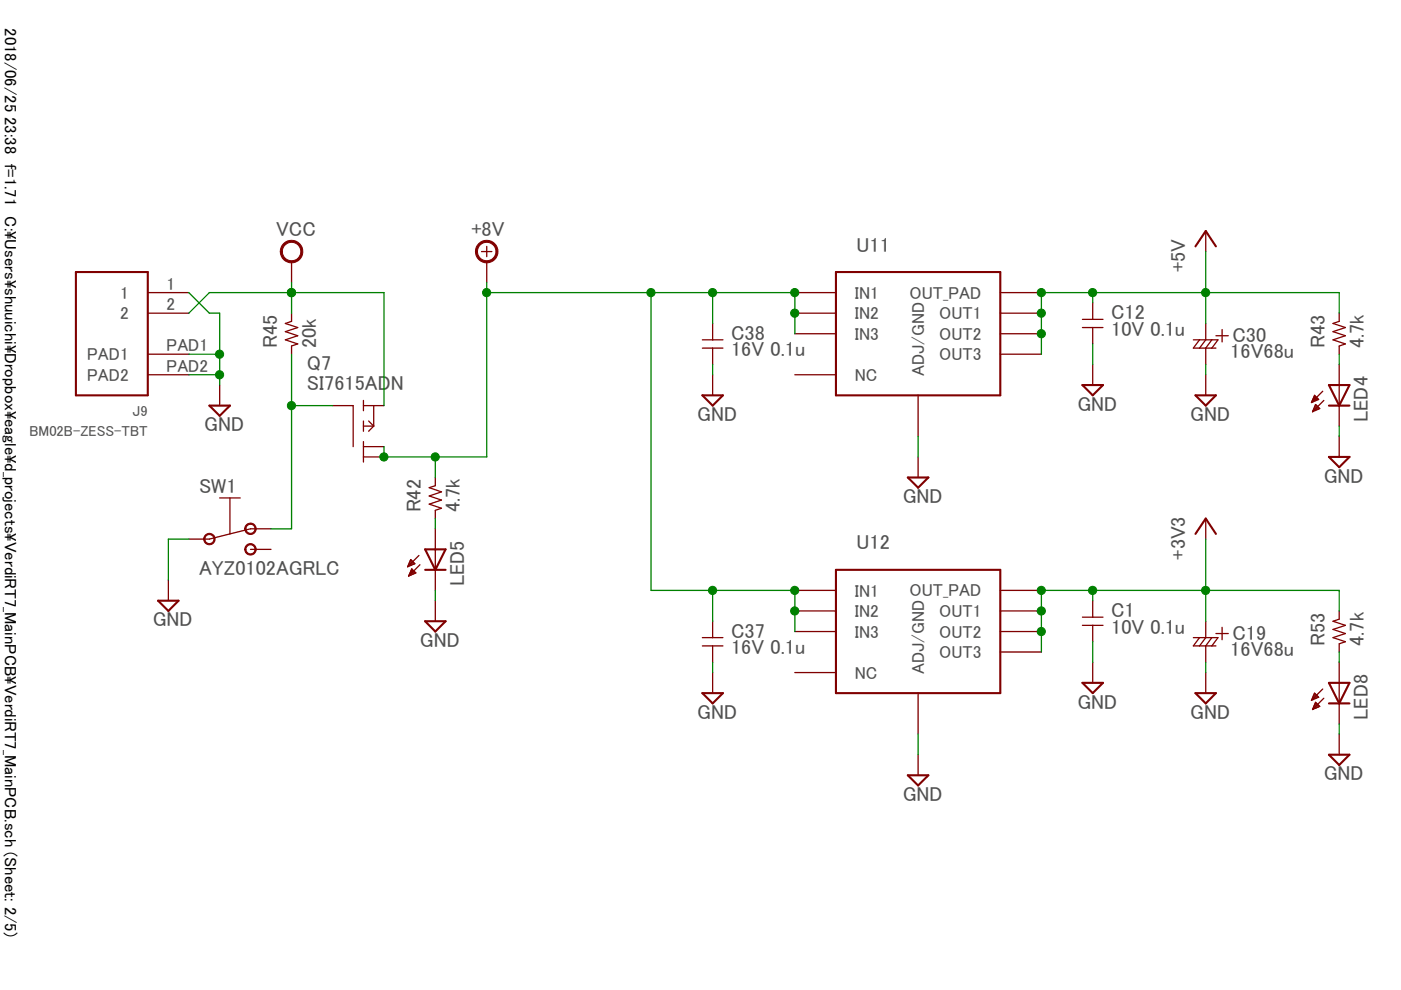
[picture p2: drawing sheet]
<svg xmlns="http://www.w3.org/2000/svg" width="297mm" height="210mm" viewBox="0 0 297 210" stroke-linecap="round" stroke-linejoin="round" font-family="sans-serif">
<path d="M5.1 45l286 125.9M291.1 45l-286 125.9" fill="none" stroke="#fff" stroke-width=".21"/>
<g fill="none" stroke="#800000" stroke-width=".28">
<path d="M255.6 49v4.3M61.8 66.4v1.7l-1.3 .5 2.6 .8-2.6 .9 2.6 .9-2.6 .9 2.6 .8-1.3 .5v1.7M148.9 72.1h4.4M148.9 73.8h4.4M151.1 68.6v3.5M151.1 73.8v3.5M151.1 79.5v4.3M283.9 66.4v1.7l-1.3 .5 2.6 .8-2.6 .9 2.6 .9-2.6 .9 2.6 .8-1.3 .5v1.7M283.9 77.3v13M46.6 81.6v4.4M278.1 85.2h.3M278.2 84.9h.8"/>
<path d="M278.3 87.2h.1M278.3 84.7h1.2M278.4 87h.5M278.4 84.5h1M278.5 86.8h1M278.5 84.3h.7M278.6 86.6h1.1M278.6 84h.3M278.7 86.3h.8M278.7 83.8l.9 .9-1.5 .6zM278.8 86.1h.5M278.9 85.9h.1"/>
<path d="M278.9 85.8l.9 .8-1.5 .7zM280.4 83l-2.3 2.3M280.7 84.9l-2.4 2.4M283.9 92.5v4.4M86.6 119.8h.6M86.7 119.6h1.1M86.8 119.4h1M86.9 119.1h.7M87 118.9h.3M87.1 118.7h.1M87.1 118.6l.9 .9-1.6 .7zM88.8 117.8l-2.4 2.4"/>
<path d="M89 119.7l-2.4 2.4M92.3 101.2v1.8l-1.3 .4 2.6 .9-2.6 .9 2.6 .8-2.6 .9 2.6 .9-1.3 .4v1.7M92.3 112.1v13.1M255.6 109.9v4.4M35.7 123v4.4M86.5 120.1h.2M86.6 122.1h.1M86.7 121.9h.5M86.8 121.7h.9M86.9 121.4h1.2M87 121.2h.9M87.1 121h.6"/>
<path d="M87.2 120.8h.2M87.3 120.6l.9 .9-1.6 .6zM92.3 127.4v4.3"/>
</g>
<path d="M253.5 52.2l2.1-3.2 2.2 3.2M44.4 86h4.4l-2.2 2.2zM148.9 83.8h4.4l-2.2 2.2zM281.8 81.6h4.3l-2.2 4.4zM281.8 86h4.3M281.8 96.9h4.3l-2.2 2.2zM90.1 116.5h4.4l-2.2 4.3zM253.5 113.2l2.1-3.3 2.2 3.3M33.5 127.4h4.4l-2.2 2.1zM90.1 120.8h4.4M90.1 131.7h4.4l-2.2 2.2z" fill="none" stroke="#800000" stroke-width=".44"/>
<path d="M60.1 51.6a2.4 2.4 0 0 1 3.8 .5 2.4 2.4 0 0 1-1.5 3.6 2.4 2.4 0 0 1-3-2.4h.5a1.95 1.95 0 0 1 2.7-1.8 1.95 1.95 0 0 1 .6 3.2 1.95 1.95 0 0 1-3.2-.6l-.1-.8h-.5a2.43 2.43 0 0 1 .7-1.7z" fill-rule="evenodd" fill="#800000"/>
<path d="M60.1 51.6a2.4 2.4 0 0 1 3.8 .5 2.4 2.4 0 0 1-1.5 3.6 2.4 2.4 0 0 1-3-2.4h.5a1.95 1.95 0 0 1 2.7-1.8 1.95 1.95 0 0 1 .6 3.2 1.95 1.95 0 0 1-3.2-.6l-.1-.8h-.5a2.43 2.43 0 0 1 .7-1.7z" fill="none" stroke="#800000" stroke-width=".21"/>
<path d="M61.8 55.5v4.4M46.6 105.6h4.3M48.8 113.2l-4.4 1.1M48.8 105.6v7.6M53.1 112.1l-4.3 1.1" fill="none" stroke="#800000" stroke-width=".28"/>
<path d="M43.6 113.4a1.22 1.22 0 0 1 1.9 .3 1.22 1.22 0 0 1-.8 1.8 1.22 1.22 0 0 1-1.5-1.2h.2a.96 .96 0 0 1 1.4-.9 .96 .96 0 0 1 .2 1.6 .96 .96 0 0 1-1.5-.4l-.1-.3h-.2z" fill-rule="evenodd" fill="#800000"/>
<path d="M43.6 113.4a1.22 1.22 0 0 1 1.9 .3 1.22 1.22 0 0 1-.8 1.8 1.22 1.22 0 0 1-1.5-1.2h.2a.96 .96 0 0 1 1.4-.9 .96 .96 0 0 1 .2 1.6 .96 .96 0 0 1-1.5-.4l-.1-.3h-.2z" fill="none" stroke="#800000" stroke-width=".21"/>
<path d="M52.3 111.2a1.22 1.22 0 0 1 1.9 .3 1.22 1.22 0 0 1-.8 1.8 1.22 1.22 0 0 1-1.5-1.2h.2a.96 .96 0 0 1 1.4-.9 .96 .96 0 0 1 .2 1.6 .96 .96 0 0 1-1.5-.4l-.1-.3h-.2z" fill-rule="evenodd" fill="#800000"/>
<path d="M52.3 111.2a1.22 1.22 0 0 1 1.9 .3 1.22 1.22 0 0 1-.8 1.8 1.22 1.22 0 0 1-1.5-1.2h.2a.96 .96 0 0 1 1.4-.9 .96 .96 0 0 1 .2 1.6 .96 .96 0 0 1-1.5-.4l-.1-.3h-.2z" fill="none" stroke="#800000" stroke-width=".21"/>
<path d="M52.3 115.6a1.22 1.22 0 0 1 1.9 .3 1.22 1.22 0 0 1-.8 1.8 1.22 1.22 0 0 1-1.5-1.2h.2a.96 .96 0 0 1 1.4-.9 .96 .96 0 0 1 .2 1.6 .96 .96 0 0 1-1.5-.5l-.1-.2h-.2z" fill-rule="evenodd" fill="#800000"/>
<path d="M52.3 115.6a1.22 1.22 0 0 1 1.9 .3 1.22 1.22 0 0 1-.8 1.8 1.22 1.22 0 0 1-1.5-1.2h.2a.96 .96 0 0 1 1.4-.9 .96 .96 0 0 1 .2 1.6 .96 .96 0 0 1-1.5-.5l-.1-.2h-.2z" fill="none" stroke="#800000" stroke-width=".21"/>
<g fill="none" stroke="#800000" stroke-width=".28">
<path d="M102.1 53.3h2.2M103.2 52.2v2.2M31.3 62h8.7M31.3 66.4h8.7M31.3 75.1h8.7M31.3 79.5h8.7M70.5 86h4.4v8.7M77.1 90.3h2.1M77.1 84.9v2.2M77.1 89.3v2.1M77.1 93.6v4.4M77.1 86h4.3"/>
<path d="M77.1 94.7h4.3M77.1 96.9h4.3M78.2 89.3l1 1M79.2 86v4.3M79.2 90.3l-1 1.1M40 114.3h4.4M53.1 112.1h4.4M53.1 116.5h4.4"/>
</g>
<path d="M16.1 57.7h15.2v26.1h-15.2z" fill="none" stroke="#800000" stroke-width=".44"/>
<path d="M101.5 51.6a2.39 2.39 0 0 1 3.8 .5 2.39 2.39 0 0 1-1.5 3.5 2.39 2.39 0 0 1-3-2.3h.4a1.96 1.96 0 0 1 2.8-1.8 1.96 1.96 0 0 1 .4 3.4 1.96 1.96 0 0 1-3.1-1.2l-.1-.4h-.4a2.21 2.21 0 0 1 .7-1.7z" fill-rule="evenodd" fill="#800000"/>
<path d="M101.5 51.6a2.39 2.39 0 0 1 3.8 .5 2.39 2.39 0 0 1-1.5 3.5 2.39 2.39 0 0 1-3-2.3h.4a1.96 1.96 0 0 1 2.8-1.8 1.96 1.96 0 0 1 .4 3.4 1.96 1.96 0 0 1-3.1-1.2l-.1-.4h-.4a2.21 2.21 0 0 1 .7-1.7z" fill="none" stroke="#800000" stroke-width=".21"/>
<g fill="none" stroke="#800000" stroke-width=".28">
<path d="M103.2 55.5v4.4M168.5 79.5h8.7M168.5 62h8.7M168.5 66.4h8.7M168.5 70.8h8.7M212.1 62h8.7M212.1 66.4h8.7M212.1 70.8h8.7M212.1 75.1h8.7M229.5 67.7h4.4M229.5 69.4h4.4M231.7 64.2v3.5"/>
<path d="M231.7 69.4v3.5M231.7 77.3v4.3M253 72.1h5.2l-1.3 1.7M254.3 72.1l-1.3 1.7h4.8M255.6 68.6v3.5l-1.3 1.7M255.6 79.5v4.3M256.9 72.1l-1.3 1.7v3.5M257.8 71.2h2.6M259.1 69.9v2.6M194.7 83.8v8.7M194.7 96.9v4.3M148.9 135.2h4.4"/>
<path d="M148.9 136.9h4.4M151.1 131.7v3.5M151.1 136.9v3.5M168.5 125.2h8.7M168.5 129.5h8.7M168.5 133.9h8.7M212.1 125.2h8.7M212.1 129.5h8.7M212.1 133.9h8.7M212.1 138.2h8.7M229.5 130.9h4.4M229.5 132.6h4.4"/>
<path d="M231.7 127.4v3.5M231.7 132.6v3.5M253 135.2h5.2l-1.3 1.7M254.3 135.2l-1.3 1.7h4.8M255.6 131.7v3.5l-1.3 1.7M256.9 135.2l-1.3 1.7v3.5M257.8 134.3h2.6M259.1 133v2.6M283.9 129.5v1.8l-1.3 .4 2.6 .9-2.6 .9 2.6 .8-2.6 .9 2.6 .9-1.3 .4v1.7M151.1 142.6v4.4M168.5 142.6h8.7M194.7 147v8.7"/>
<path d="M231.7 140.4v4.4M255.6 142.6v4.4M278.1 148.3h.4M278.2 148.1h.8M278.3 150.4h.2M278.3 147.8h1.3M278.4 150.1h.6M278.4 147.6h1M278.5 149.9h1M278.5 147.4h.6M278.6 149.7h1.1M278.6 147.2h.3"/>
<path d="M278.7 147l.9 .8-1.5 .7zM278.7 149.4h.7M278.8 149.2h.4M278.9 149h.1M278.9 148.9l.9 .9-1.5 .6zM280.4 146.1l-2.3 2.4M280.7 148l-2.4 2.4M283.9 140.4v13.1M283.9 155.7v4.3M194.7 160v4.4"/>
</g>
<path d="M177.2 57.7h34.9v26.1h-34.9zM229.5 81.6h4.4l-2.2 2.2zM253.5 83.8h4.3l-2.2 2.2zM192.5 101.2h4.3l-2.1 2.2zM177.2 120.8h34.9v26.2h-34.9zM148.9 147h4.4l-2.2 2.1zM229.5 144.8h4.4l-2.2 2.2zM253.5 147h4.3l-2.2 2.1zM281.8 144.8h4.3l-2.2 4.3zM281.8 149.1h4.3M192.5 164.4h4.3l-2.1 2.1zM281.8 160h4.3l-2.2 2.2z" fill="none" stroke="#800000" stroke-width=".44"/>
<path d="M61.8 75.1v37h-4.3M61.8 86h8.7" fill="none" stroke="#008000" stroke-width=".28"/>
<circle cx="61.8" cy="86" r=".87" fill="#008000"/>
<circle cx="61.8" cy="86" r=".87" fill="none" stroke="#008000" stroke-width=".21"/>
<path d="M40 62l4.4 4.4h2.2v15.2M40 75.1h6.6M40 79.5h6.6M40 114.3h-4.3v8.7" fill="none" stroke="#008000" stroke-width=".28"/>
<circle cx="46.6" cy="75.1" r=".87" fill="#008000"/>
<circle cx="46.6" cy="75.1" r=".87" fill="none" stroke="#008000" stroke-width=".21"/>
<circle cx="46.6" cy="79.5" r=".87" fill="#008000"/>
<circle cx="46.6" cy="79.5" r=".87" fill="none" stroke="#008000" stroke-width=".21"/>
<g fill="none" stroke="#008000" stroke-width=".28">
<path d="M255.6 53.3v15.3M151.1 77.3v2.2M231.7 62v2.2M231.7 72.9v4.4M255.6 77.3v2.2M283.9 66.4v-4.4h-63.1v13.1M194.7 92.5v4.4M283.9 90.3v2.2M92.3 109.9v2.2M92.3 125.2v2.2M231.7 136.1v4.3M151.1 140.4v2.2"/>
<path d="M194.7 155.7v4.3M255.6 140.4v2.2M283.9 153.5v2.2"/>
</g>
<circle cx="231.7" cy="62" r=".87" fill="#008000"/>
<circle cx="231.7" cy="62" r=".87" fill="none" stroke="#008000" stroke-width=".21"/>
<circle cx="255.6" cy="62" r=".87" fill="#008000"/>
<circle cx="255.6" cy="62" r=".87" fill="none" stroke="#008000" stroke-width=".21"/>
<circle cx="220.8" cy="70.8" r=".87" fill="#008000"/>
<circle cx="220.8" cy="70.8" r=".87" fill="none" stroke="#008000" stroke-width=".21"/>
<circle cx="220.8" cy="66.4" r=".87" fill="#008000"/>
<circle cx="220.8" cy="66.4" r=".87" fill="none" stroke="#008000" stroke-width=".21"/>
<circle cx="220.8" cy="62" r=".87" fill="#008000"/>
<circle cx="220.8" cy="62" r=".87" fill="none" stroke="#008000" stroke-width=".21"/>
<path d="M61.8 59.9v6.5M40 66.4l4.4-4.4h37v24M283.9 75.1v2.2" fill="none" stroke="#008000" stroke-width=".28"/>
<circle cx="61.8" cy="62" r=".87" fill="#008000"/>
<circle cx="61.8" cy="62" r=".87" fill="none" stroke="#008000" stroke-width=".21"/>
<circle cx="61.8" cy="62" r=".87" fill="#008000"/>
<circle cx="61.8" cy="62" r=".87" fill="none" stroke="#008000" stroke-width=".21"/>
<path d="M103.2 59.9v37h-21.8v-2.2M103.2 62h65.3v8.8M138 62v63.2h30.5v8.7M151.1 62v6.6M92.3 96.9v4.3M151.1 125.2v6.5" fill="none" stroke="#008000" stroke-width=".28"/>
<circle cx="81.4" cy="96.9" r=".87" fill="#008000"/>
<circle cx="81.4" cy="96.9" r=".87" fill="none" stroke="#008000" stroke-width=".21"/>
<circle cx="92.3" cy="96.9" r=".87" fill="#008000"/>
<circle cx="92.3" cy="96.9" r=".87" fill="none" stroke="#008000" stroke-width=".21"/>
<circle cx="168.5" cy="66.4" r=".87" fill="#008000"/>
<circle cx="168.5" cy="66.4" r=".87" fill="none" stroke="#008000" stroke-width=".21"/>
<circle cx="168.5" cy="62" r=".87" fill="#008000"/>
<circle cx="168.5" cy="62" r=".87" fill="none" stroke="#008000" stroke-width=".21"/>
<circle cx="151.1" cy="62" r=".87" fill="#008000"/>
<circle cx="151.1" cy="62" r=".87" fill="none" stroke="#008000" stroke-width=".21"/>
<circle cx="168.5" cy="129.5" r=".87" fill="#008000"/>
<circle cx="168.5" cy="129.5" r=".87" fill="none" stroke="#008000" stroke-width=".21"/>
<circle cx="168.5" cy="125.2" r=".87" fill="#008000"/>
<circle cx="168.5" cy="125.2" r=".87" fill="none" stroke="#008000" stroke-width=".21"/>
<circle cx="151.1" cy="125.2" r=".87" fill="#008000"/>
<circle cx="151.1" cy="125.2" r=".87" fill="none" stroke="#008000" stroke-width=".21"/>
<circle cx="138" cy="62" r=".87" fill="#008000"/>
<circle cx="138" cy="62" r=".87" fill="none" stroke="#008000" stroke-width=".21"/>
<circle cx="103.2" cy="62" r=".87" fill="#008000"/>
<circle cx="103.2" cy="62" r=".87" fill="none" stroke="#008000" stroke-width=".21"/>
<path d="M255.6 114.3v17.4M231.7 125.2v2.2M283.9 129.5v-4.3h-63.1v13" fill="none" stroke="#008000" stroke-width=".28"/>
<circle cx="231.7" cy="125.2" r=".87" fill="#008000"/>
<circle cx="231.7" cy="125.2" r=".87" fill="none" stroke="#008000" stroke-width=".21"/>
<circle cx="255.6" cy="125.2" r=".87" fill="#008000"/>
<circle cx="255.6" cy="125.2" r=".87" fill="none" stroke="#008000" stroke-width=".21"/>
<circle cx="220.8" cy="133.9" r=".87" fill="#008000"/>
<circle cx="220.8" cy="133.9" r=".87" fill="none" stroke="#008000" stroke-width=".21"/>
<circle cx="220.8" cy="129.5" r=".87" fill="#008000"/>
<circle cx="220.8" cy="129.5" r=".87" fill="none" stroke="#008000" stroke-width=".21"/>
<circle cx="220.8" cy="125.2" r=".87" fill="#008000"/>
<circle cx="220.8" cy="125.2" r=".87" fill="none" stroke="#008000" stroke-width=".21"/>
<path d="M283.9 138.2v2.2" fill="none" stroke="#008000" stroke-width=".28"/>
<g font-size="4.3" fill="#505050">
<text x="58.6" y="50.1">VCC</text>
<text x="99.9" y="50.1">+8V</text>
<text x="181.6" y="53.3">U11</text>
<text x="251.3" y="57.7" transform="rotate(-90 251.3 57.7)">+5V</text>
<text x="235.6" y="71.2">10V 0.1u</text>
<text x="235.6" y="67.7">C12</text>
<text x="58.8" y="73.8" transform="rotate(-90 58.8 73.8)">R45</text>
<text x="67" y="73.8" transform="rotate(-90 67 73.8)">20k</text>
<text x="155" y="75.5">16V 0.1u</text>
<text x="155" y="72.1">C38</text>
<text x="260.8" y="76">16V68u</text>
<text x="261.3" y="72.5">C30</text>
<text x="280.9" y="73.8" transform="rotate(-90 280.9 73.8)">R43</text>
<text x="289.2" y="73.8" transform="rotate(-90 289.2 73.8)">4.7k</text>
<text x="65.1" y="78.4">Q7</text>
<text x="65.1" y="82.7">SI7615ADN</text>
<text x="147.8" y="89.3">GND</text>
<text x="228.4" y="87.1">GND</text>
<text x="252.4" y="89.3">GND</text>
<text x="290" y="89.5" transform="rotate(-90 290 89.5)">LED4</text>
<text x="43.3" y="91.4">GND</text>
<text x="42.2" y="104.5">SW1</text>
<text x="191.4" y="106.7">GND</text>
<text x="280.7" y="102.3">GND</text>
<text x="89.2" y="108.6" transform="rotate(-90 89.2 108.6)">R42</text>
<text x="97.5" y="108.6" transform="rotate(-90 97.5 108.6)">4.7k</text>
<text x="181.6" y="116.5">U12</text>
<text x="251.3" y="118.7" transform="rotate(-90 251.3 118.7)">+3V3</text>
<text x="42.2" y="121.9">AYZ0102AGRLC</text>
<text x="98.4" y="124.3" transform="rotate(-90 98.4 124.3)">LED5</text>
<text x="235.6" y="130.9">C1</text>
<text x="32.4" y="132.8">GND</text>
<text x="89" y="137.2">GND</text>
<text x="155" y="135.2">C37</text>
<text x="235.6" y="134.3">10V 0.1u</text>
<text x="261.3" y="135.6">C19</text>
<text x="280.9" y="136.9" transform="rotate(-90 280.9 136.9)">R53</text>
<text x="289.2" y="136.9" transform="rotate(-90 289.2 136.9)">4.7k</text>
<text x="155" y="138.7">16V 0.1u</text>
<text x="260.8" y="139.1">16V68u</text>
<text x="147.8" y="152.4">GND</text>
<text x="228.4" y="150.2">GND</text>
<text x="252.4" y="152.4">GND</text>
<text x="290" y="152.6" transform="rotate(-90 290 152.6)">LED8</text>
<text x="280.7" y="165.5">GND</text>
<text x="191.4" y="169.8">GND</text>
</g>
<g font-size="3.7" fill="#505050">
<text x="25.5" y="63.4">1</text>
<text x="35.3" y="61.4">1</text>
<text x="35.3" y="65.8">2</text>
<text x="181.2" y="63.4">IN1</text>
<text x="192.8" y="63.3">OUT_PAD</text>
<text x="25.5" y="67.7">2</text>
<text x="181.2" y="67.7">IN2</text>
<text x="199.1" y="67.7">OUT1</text>
<text x="18.5" y="76.4">PAD1</text>
<text x="35.3" y="74.5">PAD1</text>
<text x="181.2" y="72.1">IN3</text>
<text x="199.1" y="72.1">OUT2</text>
<text x="199.1" y="76.4">OUT3</text>
<text x="18.5" y="80.8">PAD2</text>
<text x="35.3" y="78.8">PAD2</text>
<text x="181.2" y="80.8">NC</text>
<text x="196" y="79.8" transform="rotate(-90 196 79.8)">ADJ/GND</text>
<text x="181.2" y="126.5">IN1</text>
<text x="181.2" y="130.9">IN2</text>
<text x="192.8" y="126.5">OUT_PAD</text>
<text x="199.1" y="130.8">OUT1</text>
<text x="181.2" y="135.2">IN3</text>
<text x="199.1" y="135.2">OUT2</text>
<text x="181.2" y="143.9">NC</text>
<text x="196" y="142.9" transform="rotate(-90 196 142.9)">ADJ/GND</text>
<text x="199.1" y="139.6">OUT3</text>
</g>
<text font-size="3.5" x="1" y="6" transform="rotate(90 1 6)">2018/06/25 23:38 f=1.71 C:\Users\shuuichi\Dropbox\eagle\d_projects\VerdiRT7_MainPCB\VerdiRT7_MainPCB.sch (Sheet: 2/5)</text>
<g font-size="3.1" fill="#505050">
<text x="28.1" y="88.2">J9</text>
<text x="6.2" y="92.5">BM02B-ZESS-TBT</text>
</g>
</svg>
